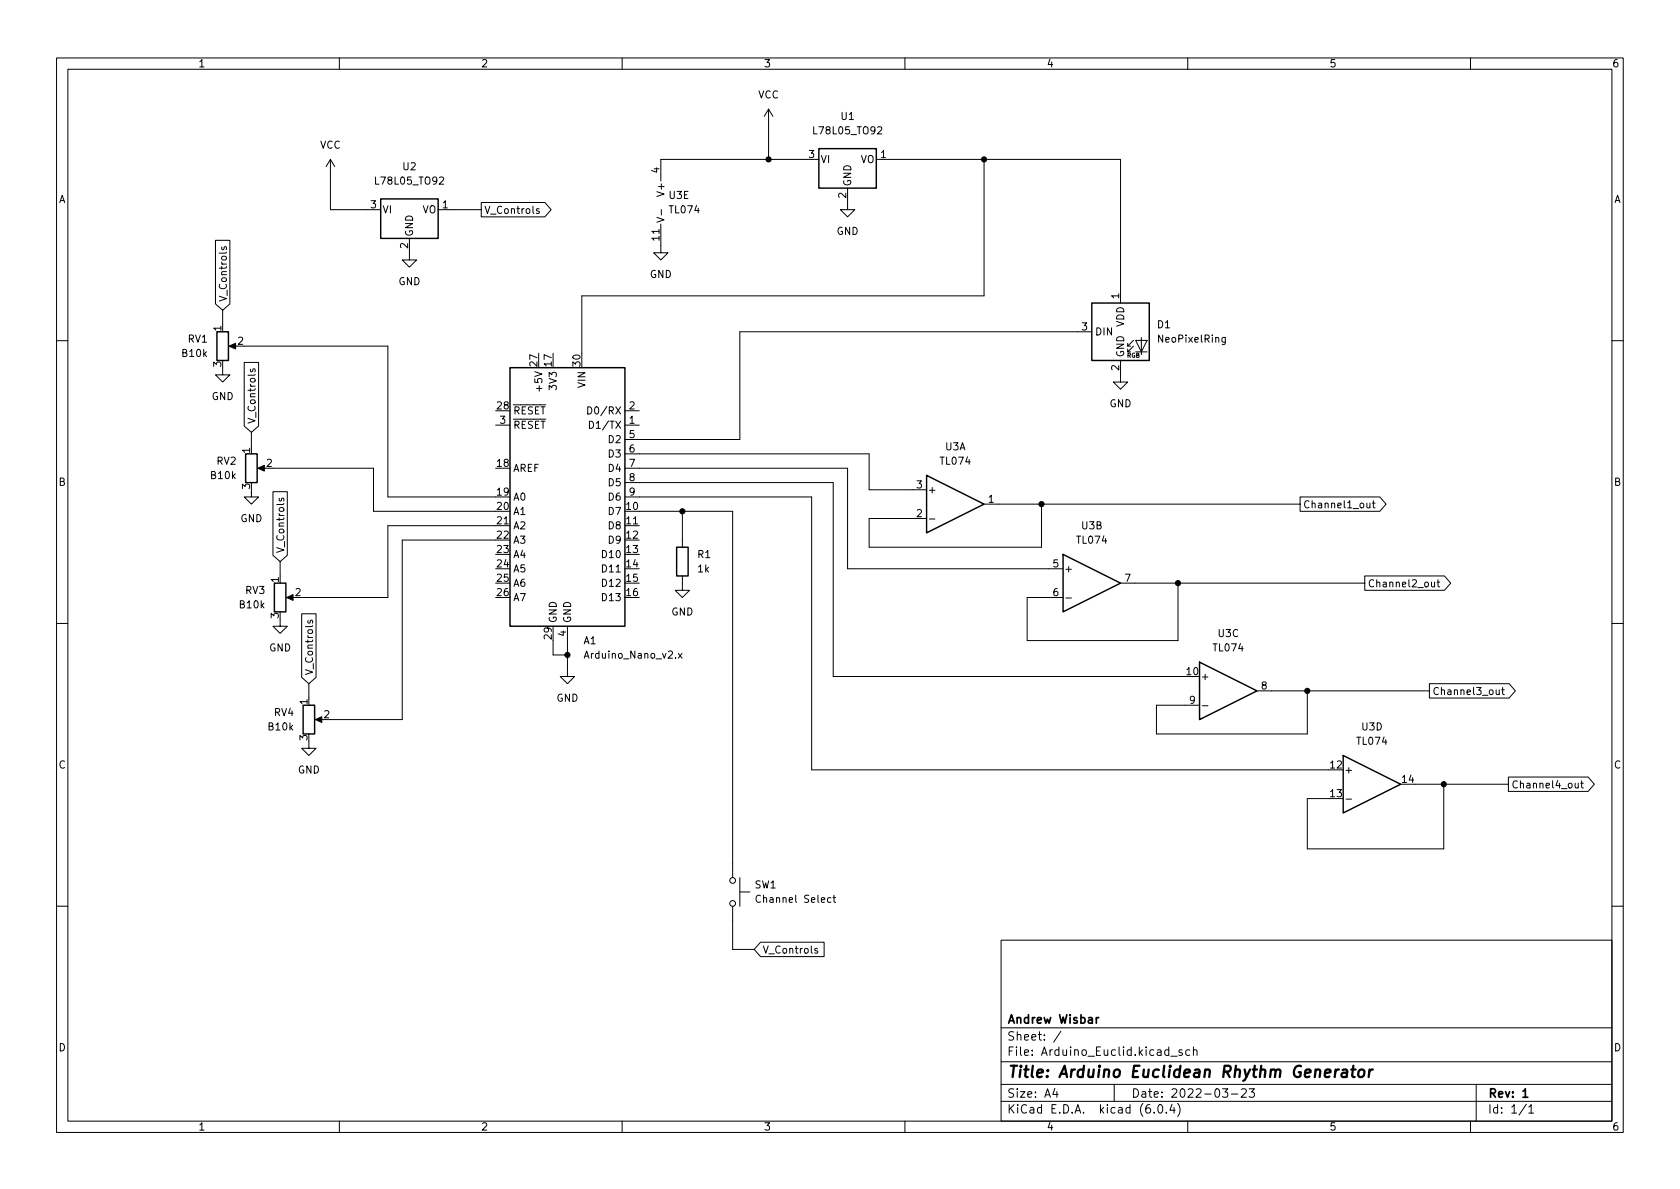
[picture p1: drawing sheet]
<svg xmlns="http://www.w3.org/2000/svg" width="297mm" height="210mm" viewBox="0 0 297 210" stroke-linecap="round" stroke-linejoin="round" font-family="sans-serif">
<g fill="none" stroke="#000" stroke-width=".18">
<path d="M10 10.2h277v190.1h-277zM12 12.2h273v186.1h-273zM60 10.2v2M110 10.2v2M135.9 19.3l-.8 1.3M135.9 19.3v8.9M135.9 19.3l.8 1.3M160 10.2v2M210 10.2v2M260 10.2v2M58.4 28.2l-.7 1.3M58.4 28.2v8.9h8.9"/>
<path d="M58.4 28.2l.8 1.3M77.5 37.1h7.6M85.1 35.8h11.2l1.2 1.3-1.2 1.2h-11.2zM95.3 37l-.3-.1-.2 .2 .1 .2 .4 .1v.3h-.5M116.1 38.4l1.3 .5-1.3 .4M116.8 39.6v5.1h1.3l-1.3 1.3-1.2-1.3h1.2M116.9 37.1v.9M144.8 28.2h-28v3.8M149.9 33.3v3.8h1.2l-1.2 1.2-1.3-1.2h1.3M154.9 28.2h43.2v25.4M174 28.2v24.1h-71.1v10.2M38.1 42.5h2.5v11.2l-1.2 1.2-1.3-1.2z"/>
<path d="M39.2 43.7v.3l.2 .2 .2-.1 .1-.4h.3v.5M39.4 54.9v2.5M72.4 42.2v3.8h1.3l-1.3 1.2-1.3-1.2h1.3M193 58.7h-62.2v19h-20.3M201.8 59.7v3M216.6 59.7v1l-.2 .2h-.3M216.6 59.7h-.3l-.3 .2 .2 .6h.4M10 60.2h2M39.4 65v1.3h1.2l-1.2 1.3-1.3-1.3h1.3M40.9 61.2h1M43.2 64.1h2.5v11.2l-1.3 1.1-1.2-1.1zM43.2 61.2h25.4v26.7h19"/>
<path d="M44.3 65.3v.3l.1 .2 .2-.1 .2-.4h.3v.5M44.4 76.4v2.6M87.6 75.2h2.6M103.9 71.9a.64 .64 0 0 1 .8 .7 .64 .64 0 0 1-.8 .6zM104.2 74.5a.64 .64 0 0 1 .8 .6 .64 .64 0 0 1-.8 .7zM110.5 75.2h2.5M110.5 72.6h2.5M198.1 63.7v3.9h1.3l-1.3 1.2-1.3-1.2h1.3M199.4 61.2h.5M200.4 61.2l-1 1v-.5M200.4 60.2l-1 1v-.5M200.8 60.2h2l-1 2z"/>
<path d="M200.8 62.2h2M285 60.2h2M44.4 86.6v1.3h1.3l-1.3 1.2-1.2-1.2h1.2M46 82.8h1M48.3 86.9h2.5v11.3l-1.3 1.1-1.2-1.1zM48.3 82.8h17.7v7.6h21.6M49.4 88.1l-.1 .3 .2 .2h.2l.1-.5h.3v.5M49.5 99.3v2.5M87.6 95.5h-16.5v31.7h-12.7M90.2 93h-21.6v12.7h-15.3M110.5 82.8h39.4v17.8h38.1M110.5 93h2.5"/>
<path d="M110.5 80.3h43.2v6.3h10.1M110.5 85.3h36.8v34.3h62.2M110.5 87.9h33v48.2h91.4M113 90.4h16.5v64.8M120.6 90.4v6.4M164.3 91.8h1M174 89.1h55.9M184.1 89.1v7.7h-30.4v-5.1h10.1M229.9 87.9h14.1l1.1 1.2-1.1 1.3h-14.1zM241.7 89v.8h.3l.2-.1M242.2 89v.8M242.6 89h.5"/>
<path d="M242.8 88.5v1.1l.3 .2M10 110.2h2M49.5 109.5v1.2h1.3l-1.3 1.3-1.2-1.3h1.2M51.1 105.7h1M53.3 108.5h2.6v11.3l-1.3 1.1-1.3-1.1zM54.5 109.7l-.1 .3 .2 .2 .2-.1 .1-.4h.3v.5M97.8 113.3v2.5h2.5M100.3 110.7v8.9h1.3l-1.3 1.3-1.2-1.3h1.2M119.9 115.5l.7 .9M120.6 115.5l-.7 .9M120.6 101.8v2.6h1.3l-1.3 1.3-1.2-1.3h1.2M188.5 105.7h.9"/>
<path d="M198.1 103.1h43.2M208.3 103.1v10.2h-26.7v-7.6h6.4M241.3 101.8h14.1l1.1 1.3-1.1 1.3h-14.1zM253.1 102.9l.1 .8 .3 .1 .1-.1M253.6 102.9v.9M254.1 102.9h.5M254.2 102.5v1.1l.4 .2M285 110.2h2M54.6 131.1v1.2h1.3l-1.3 1.3-1.3-1.3h1.3M54.6 120.9v2.5M56.1 127.2h1M212.6 124.8h1"/>
<path d="M222.2 122.2h30.5M231.1 122.2v7.6h-26.6v-5.1h7.6M250.2 138.7h16.5M252.7 120.9h14.1l1.1 1.3-1.1 1.2h-14.1zM255.3 138.7v11.4h-24.2v-8.9h3.8M264.5 122l.1 .8h.3l.2-.1M265.1 122v.8M265.5 122h.5M265.7 121.6v1.1l.3 .1M266.7 137.4h14.1l1.1 1.3-1.1 1.2h-14.1zM278.5 138.5l.1 .8h.3l.1-.1M279 138.5v.8"/>
<path d="M279.5 138.5h.5M279.6 138.1v1.1l.4 .1M130.8 157.7h1.8M130.8 155.2v5.1M134.5 158.4a.6 .6 0 0 0-.9 .4 .6 .6 0 0 0 .6 .8l.3-.1M146.9 158.8l-.3-.1-.3 .3 .1 .5h.5M147.3 158.7h.5M147.5 158.3v1.1l.3 .2M238 141.3h1M10 160.2h2M129.5 160.3v7.6h3.8M134.5 166.6h11.2v2.6h-11.2l-1.2-1.3z"/>
<path d="M144.5 167.8l-.3-.1-.2 .2 .1 .2 .4 .1v.3h-.5M177 166.3h108v32h-108zM285 160.2h2M60 198.3v2M110 198.3v2M160 198.3v2M177 194.8h108M177 191.8h108M177 187.8h108M177 181.8h108M186.5 192.5l-.4 1h1M186.9 193v1"/>
<path d="M187.6 182.4l-1.3 1.9M197 191.8v3M204.1 196.7v.1M204.9 195.4l.2-.1a.81 .81 0 0 1 .6 .7 .81 .81 0 0 1-.3 .8h-.2a.81 .81 0 0 1-.6-.6 .81 .81 0 0 1 .3-.8zM206.2 196.7v.1M207 186.8h1.1M207.2 195.3l-.3 1h.9M207.6 195.8v1M208.2 195.1a1.72 1.72 0 0 1 0 2.3M209 185.7l-.4-.1-.2 .2 .1 .3 .5 .1v.4h-.6M210 198.3v2M210.4 185.7l-.5-.1-.3 .3v.4l.2 .3h.6"/>
<path d="M211 185.8l.2-.2 .4 .1v.9M211 185.1v1.5M216.1 192.5h1l-.5 .6 .4 .1v.7l-.2 .1h-.4l-.3-.1M217.7 193.5h1.2M219.5 192.7l.6-.2 .2 .2 .1 .3-1 1h1M220.9 192.5h.9l-.5 .6 .4 .1v.7l-.2 .1h-.4l-.2-.1M260 198.3v2M261 191.8v6.5M269.9 195.3l-1.3 1.9M270.3 195.8l.4-.5v1.5M270.3 196.8h.9"/>
<circle cx="129.5" cy="155.7" r=".51"/>
<circle cx="129.5" cy="159.8" r=".51"/>
</g>
<path d="M194.3 179.9l-.3 .1-.2 .2M269.3 193l.4-.5v1.5M269.3 194h.8" fill="none" stroke="#000" stroke-width=".3"/>
<path d="M236.7 189.1l-.4 .1-.2 .3M237.4 189.2l.2-.1 .5 .1v1.3M238.2 189.6l-.7 .1a.4 .4 0 0 0-.3 .3 .4 .4 0 0 0 .2 .5l.7-.1M238.9 189.1h.8M239.3 188.5l-.2 1.7v.2l.4 .1M240.3 189.3a.52 .52 0 0 1 .5-.2 .52 .52 0 0 1 .5 .4l-.1 .6a.55 .55 0 0 1-.5 .4 .55 .55 0 0 1-.6-.4zM242.2 189.1l-.2 1.4M242.7 189.1l-.4 .1-.2 .3" fill="none" stroke="#000" stroke-width=".4"/>
<g fill="#000" stroke="#000" stroke-width=".18">
<path d="M40.5 61.2l1.2-.5v1zM45.6 82.8l1.1-.5v1zM50.7 105.7l1.1-.5v1zM55.8 127.2l1.1-.5v1.1z"/>
<circle cx="135.9" cy="28.2" r=".46"/>
<circle cx="174" cy="28.2" r=".46"/>
<circle cx="120.6" cy="90.4" r=".46"/>
<circle cx="184.1" cy="89.1" r=".46"/>
<circle cx="100.3" cy="115.8" r=".46"/>
<circle cx="208.3" cy="103.1" r=".46"/>
<circle cx="231.1" cy="122.2" r=".46"/>
<circle cx="255.3" cy="138.7" r=".46"/>
</g>
<g fill="none" stroke="#000" stroke-width=".25">
<path d="M67.3 35.2h10.2v7h-10.2zM144.8 26.3h10.1v7h-10.1zM38.4 58.7h2v5h-2zM193 53.6h10.2v10.1h-10.2zM90.2 65h20.3v45.7h-20.3zM43.4 80.3h2.1v5h-2.1zM119.6 96.8h2.1v5h-2.1zM163.8 84.1l10.2 5-10.2 5.1zM188 98l10.1 5.1-10.1 5.1zM48.5 103.1h2v5.1h-2zM212.1 117.1l10.1 5.1-10.1 5zM53.6 124.7h2v5.1h-2z"/>
<path d="M237.5 133.6l10.1 5.1-10.1 5.1z"/>
</g>
<text font-size="2.8" x="178" y="190.6">Title: Arduino Euclidean Rhythm Generator</text>
<g font-size="2.1">
<text x="178" y="184">Sheet: /</text>
<text x="178" y="181">Andrew Wisbar</text>
<text x="178" y="186.7">File: Arduino_Euclid.kicad_sch</text>
<text x="178" y="196.9">KiCad E.D.A. kicad (6.0.4)</text>
<text x="178" y="194.1">Size: A4</text>
<text x="200" y="194.1">Date: 2022-03-23</text>
<text x="263" y="194.1">Rev: 1</text>
<text x="263" y="196.9">Id: 1/1</text>
</g>
<g font-size="1.8">
<text x="35" y="11.9">1</text>
<text x="85" y="11.9">2</text>
<text x="135" y="11.9">3</text>
<text x="185" y="11.9">4</text>
<text x="235" y="11.9">5</text>
<text x="285" y="11.9">6</text>
<text x="134" y="17.4">VCC</text>
<text x="144.1" y="23.7">L78L05_TO92</text>
<text x="148.7" y="21.2">U1</text>
<text x="56.6" y="26.3">VCC</text>
<text x="143" y="27.9">3</text>
<text x="145" y="28.8">VI</text>
<text x="152.1" y="28.8">VO</text>
<text x="155.7" y="27.9">1</text>
<text x="10.3" y="35.9">A</text>
<text x="66.6" y="32.6">L78L05_TO92</text>
<text x="71.3" y="30.1">U2</text>
<text x="116.6" y="30.6" transform="rotate(-90 116.6 30.6)">4</text>
<text x="117.5" y="34.3" transform="rotate(-90 117.5 34.3)">V+</text>
<text x="118.3" y="35.2">U3E</text>
<text x="149.6" y="35" transform="rotate(-90 149.6 35)">2</text>
<text x="150.5" y="33" transform="rotate(-90 150.5 33)">GND</text>
<text x="285.3" y="35.9">A</text>
<text x="65.5" y="36.8">3</text>
<text x="67.6" y="37.7">VI</text>
<text x="73" y="41.9" transform="rotate(-90 73 41.9)">GND</text>
<text x="74.7" y="37.7">VO</text>
<text x="78.2" y="36.8">1</text>
<text x="85.6" y="37.8">V_Controls</text>
<text x="118.4" y="37.7">TL074</text>
<text x="147.9" y="41.5">GND</text>
<text x="72.1" y="43.9" transform="rotate(-90 72.1 43.9)">2</text>
<text x="116.6" y="42.5" transform="rotate(-90 116.6 42.5)">11</text>
<text x="40.1" y="53.4" transform="rotate(-90 40.1 53.4)">V_Controls</text>
<text x="70.4" y="50.4">GND</text>
<text x="114.9" y="49.1">GND</text>
<text x="197.9" y="52.8" transform="rotate(-90 197.9 52.8)">1</text>
<text x="39.1" y="58.5" transform="rotate(-90 39.1 58.5)">1</text>
<text x="191.3" y="58.4">3</text>
<text x="193.5" y="59.3">DIN</text>
<text x="198.8" y="57.8" transform="rotate(-90 198.8 57.8)">VDD</text>
<text x="204.7" y="58">D1</text>
<text x="32.3" y="63.1">B10k</text>
<text x="33.2" y="60.6">RV1</text>
<text x="39.1" y="64.9" transform="rotate(-90 39.1 64.9)">3</text>
<text x="42.1" y="61">2</text>
<text x="95" y="64.7" transform="rotate(-90 95 64.7)">27</text>
<text x="97.5" y="64.7" transform="rotate(-90 97.5 64.7)">17</text>
<text x="102.6" y="64.7" transform="rotate(-90 102.6 64.7)">30</text>
<text x="197.9" y="65.5" transform="rotate(-90 197.9 65.5)">2</text>
<text x="198.8" y="63.2" transform="rotate(-90 198.8 63.2)">GND</text>
<text x="205" y="60.6">NeoPixelRing</text>
<text x="37.4" y="70.7">GND</text>
<text x="95.9" y="68.7" transform="rotate(-90 95.9 68.7)">+5V</text>
<text x="98.4" y="68.7" transform="rotate(-90 98.4 68.7)">3V3</text>
<text x="103.5" y="68.5" transform="rotate(-90 103.5 68.5)">VIN</text>
<text x="45.2" y="75" transform="rotate(-90 45.2 75)">V_Controls</text>
<text x="87.9" y="72.4">28</text>
<text x="88.4" y="74.9">3</text>
<text x="90.7" y="73.3">~{RESET}</text>
<text x="90.7" y="75.8">~{RESET}</text>
<text x="104.8" y="73.3">D0/RX</text>
<text x="105" y="75.8">D1/TX</text>
<text x="111.3" y="74.9">1</text>
<text x="111.3" y="72.4">2</text>
<text x="111.3" y="77.5">5</text>
<text x="196.2" y="72">GND</text>
<text x="38.3" y="82.2">RV2</text>
<text x="44.2" y="80.1" transform="rotate(-90 44.2 80.1)">1</text>
<text x="47.1" y="82.5">2</text>
<text x="87.9" y="82.5">18</text>
<text x="90.7" y="83.4">AREF</text>
<text x="107.7" y="78.4">D2</text>
<text x="107.7" y="80.9">D3</text>
<text x="107.7" y="83.4">D4</text>
<text x="111.3" y="80">6</text>
<text x="111.3" y="82.5">7</text>
<text x="166.4" y="82.2">TL074</text>
<text x="167.1" y="79.6">U3A</text>
<text x="10.3" y="85.9">B</text>
<text x="37.4" y="84.7">B10k</text>
<text x="44.2" y="86.5" transform="rotate(-90 44.2 86.5)">3</text>
<text x="87.9" y="87.6">19</text>
<text x="90.7" y="88.5">A0</text>
<text x="107.7" y="86">D5</text>
<text x="107.7" y="88.5">D6</text>
<text x="111.3" y="85.1">8</text>
<text x="111.3" y="87.6">9</text>
<text x="162.1" y="86.4">3</text>
<text x="164" y="87.2">+</text>
<text x="174.8" y="88.9">1</text>
<text x="230.3" y="89.9">Channel1_out</text>
<text x="285.3" y="85.9">B</text>
<text x="42.5" y="92.3">GND</text>
<text x="87.9" y="90.2">20</text>
<text x="87.9" y="92.7">21</text>
<text x="87.9" y="95.2">22</text>
<text x="90.7" y="91.1">A1</text>
<text x="90.7" y="93.6">A2</text>
<text x="107.7" y="91.1">D7</text>
<text x="107.7" y="93.6">D8</text>
<text x="110.8" y="90.2">10</text>
<text x="110.8" y="92.7">11</text>
<text x="110.8" y="95.2">12</text>
<text x="162.1" y="91.4">2</text>
<text x="191.3" y="93.6">U3B</text>
<text x="50.3" y="97.9" transform="rotate(-90 50.3 97.9)">V_Controls</text>
<text x="87.9" y="97.8">23</text>
<text x="87.9" y="100.3">24</text>
<text x="90.7" y="96.1">A3</text>
<text x="90.7" y="98.7">A4</text>
<text x="90.7" y="101.2">A5</text>
<text x="106.7" y="98.7">D10</text>
<text x="106.7" y="101.2">D11</text>
<text x="107.7" y="96.1">D9</text>
<text x="110.8" y="97.8">13</text>
<text x="110.8" y="100.3">14</text>
<text x="123.4" y="98.7">R1</text>
<text x="123.4" y="101.2">1k</text>
<text x="186.2" y="100.3">5</text>
<text x="188.1" y="101.2">+</text>
<text x="190.5" y="96.1">TL074</text>
<text x="42.4" y="107.6">B10k</text>
<text x="43.4" y="105">RV3</text>
<text x="49.3" y="103" transform="rotate(-90 49.3 103)">1</text>
<text x="52.2" y="105.4">2</text>
<text x="87.9" y="102.9">25</text>
<text x="87.9" y="105.4">26</text>
<text x="90.7" y="103.8">A6</text>
<text x="90.7" y="106.3">A7</text>
<text x="106.7" y="103.8">D12</text>
<text x="106.7" y="106.3">D13</text>
<text x="110.8" y="102.9">15</text>
<text x="110.8" y="105.4">16</text>
<text x="186.2" y="105.4">6</text>
<text x="198.9" y="102.9">7</text>
<text x="241.8" y="103.8">Channel2_out</text>
<text x="49.3" y="109.3" transform="rotate(-90 49.3 109.3)">3</text>
<text x="97.5" y="113" transform="rotate(-90 97.5 113)">29</text>
<text x="98.4" y="110.2" transform="rotate(-90 98.4 110.2)">GND</text>
<text x="100.1" y="112.5" transform="rotate(-90 100.1 112.5)">4</text>
<text x="101" y="110.2" transform="rotate(-90 101 110.2)">GND</text>
<text x="103.2" y="113.9">A1</text>
<text x="118.7" y="108.8">GND</text>
<text x="215.4" y="112.6">U3C</text>
<text x="47.6" y="115.2">GND</text>
<text x="55.3" y="119.5" transform="rotate(-90 55.3 119.5)">V_Controls</text>
<text x="103.7" y="116.5">Arduino_Nano_v2.x</text>
<text x="209.8" y="119.4">10</text>
<text x="214.6" y="115.2">TL074</text>
<text x="54.4" y="124.6" transform="rotate(-90 54.4 124.6)">1</text>
<text x="98.4" y="124.1">GND</text>
<text x="210.3" y="124.5">9</text>
<text x="212.2" y="120.3">+</text>
<text x="223" y="121.9">8</text>
<text x="253.2" y="122.9">Channel3_out</text>
<text x="47.5" y="129.2">B10k</text>
<text x="48.5" y="126.6">RV4</text>
<text x="54.4" y="130.9" transform="rotate(-90 54.4 130.9)">3</text>
<text x="57.3" y="127">2</text>
<text x="240" y="131.7">TL074</text>
<text x="240.8" y="129.2">U3D</text>
<text x="10.3" y="135.9">C</text>
<text x="52.6" y="136.8">GND</text>
<text x="235.2" y="135.9">12</text>
<text x="237.6" y="136.8">+</text>
<text x="285.3" y="135.9">C</text>
<text x="235.2" y="141">13</text>
<text x="247.9" y="138.4">14</text>
<text x="267.2" y="139.4">Channel4_out</text>
<text x="133.4" y="157.1">SW1</text>
<text x="134.3" y="159.6">Channel Select</text>
<text x="134.8" y="168.6">V_Controls</text>
<text x="10.3" y="185.9">D</text>
<text x="285.3" y="185.9">D</text>
<text x="35" y="199.9">1</text>
<text x="85" y="199.9">2</text>
<text x="135" y="199.9">3</text>
<text x="185" y="199.9">4</text>
<text x="235" y="199.9">5</text>
<text x="285" y="199.9">6</text>
</g>
<text font-size="1.1" x="199.2" y="63.2">RGB</text>
</svg>
